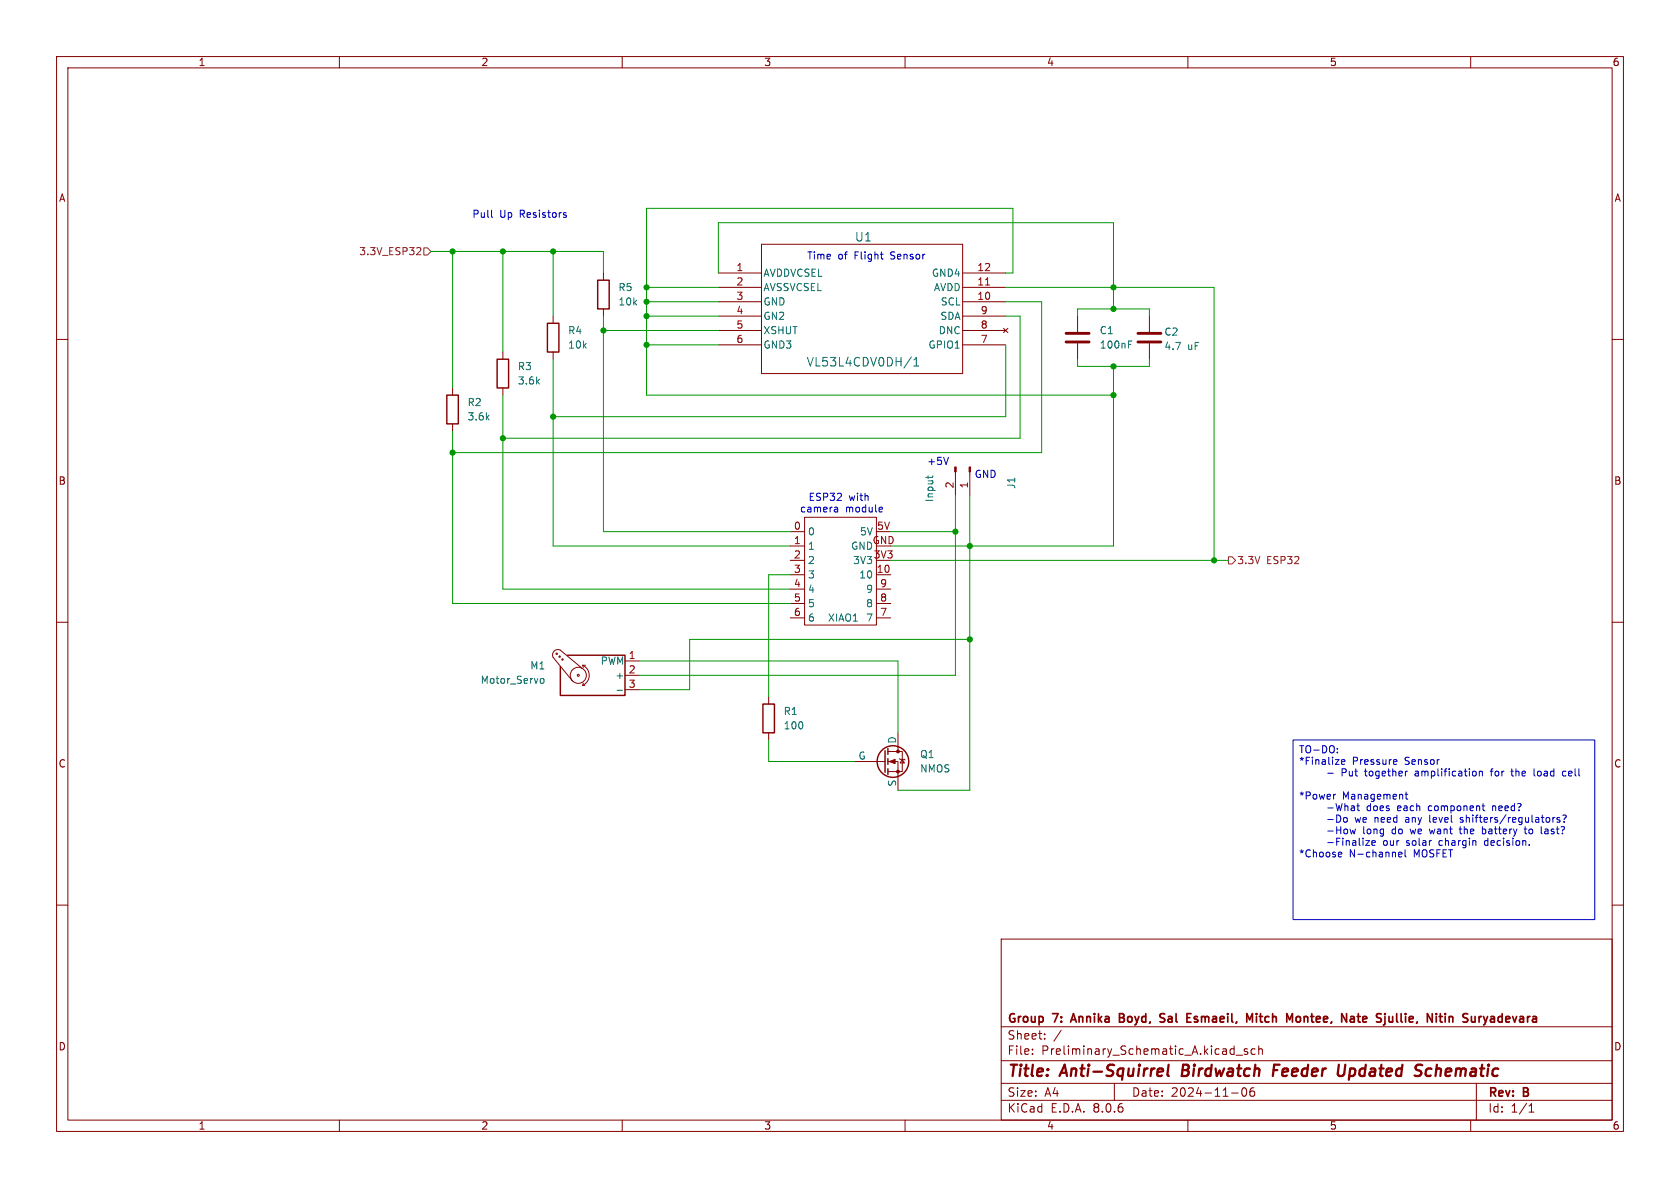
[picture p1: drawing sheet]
<svg xmlns="http://www.w3.org/2000/svg" width="297mm" height="210mm" viewBox="0 0 297 210" stroke-linecap="round" stroke-linejoin="round" font-family="sans-serif">
<g fill="none" stroke="#840000" stroke-width=".18">
<path d="M10 10h277v190h-277zM12 12h273v186h-273zM60 10v2M110 10v2M160 10v2M210 10v2M260 10v2M10 60h2M97.8 55.9v1.3M106.7 48.3v1.2M106.7 54.6v1.3M127 48.3h7.6"/>
<path d="M127 53.3h7.6M127 50.8h7.6M127 55.9h7.6M127 58.4h7.6M134.6 43.2h35.6v22.8h-35.6zM170.2 48.3h7.6M170.2 53.3h7.6M170.2 50.8h7.6M170.2 55.9h7.6M170.2 58.4h7.6M177.4 58l.8 .8M178.2 58l-.8 .8"/>
<path d="M190.5 55.9v2.8M203.2 55.9v2.8M285 60h2M80 68.6v1.3M80 74.9v1.3M88.9 62.2v1.3M88.9 68.6v1.3M97.8 62.2v1.3M127 61h7.6M170.2 61h7.6M190.5 60.7v2.8M203.2 60.7v2.8"/>
<path d="M139.7 94h2.5M139.7 96.5h2.5M139.7 99.1h2.5M142.2 91.4h12.7v19.1h-12.7zM168.9 83.4v4.2M171.4 83.4v4.2M10 110h2M99.1 114.9l3.8 3.2M99.1 114.9a.95 .95 0 0 0-1.1 .2 .95 .95 0 0 0-.2 1.1l3.4 4.2M103 117.6a1.94 1.94 0 0 1 1.2 1.8 1.94 1.94 0 0 1-1.2 1.8M103 117.6h.5M103 117.6l.1 .4"/>
<path d="M110.5 116.8h2.5M110.5 119.4h2.5M139.7 101.6h2.5M139.7 104.1h2.5M139.7 106.7h2.5M139.7 109.2h2.5M154.9 101.6h2.6M154.9 104.1h2.6M154.9 106.7h2.6M154.9 109.2h2.6M285 110h2M103 121.2h.4"/>
<path d="M103.1 120.8l-.1 .4M110.5 121.9h2.5M135.9 123.2v1.3M135.9 129.5v1.3M151.1 134.6h5.4M157 134.6h1.7v5.1M157 132.8h2.5v3.6h-2.5M158.7 129.5v3.3M159 134.1l.1 .1h.8l.1 .2M159.5 134.2l.4 .7h-.8zM10 160h2M285 160h2"/>
<path d="M177 166h108v32h-108zM60 198v2M110 198v2M160 198v2M177 194.5h108M177 191.5h108M177 187.5h108M177 181.5h108M182.5 186.3v.1M182.5 185.5v.1M184.7 183.6v.1M184.7 182.8v.1"/>
<path d="M187.6 182.1l-1.3 2M197 191.5v3M210 198v2M217.7 193.2h1.2M218.5 186.5h1.2M219.7 192.4l.2-.1a.81 .81 0 0 1 .6 .6 .81 .81 0 0 1-.3 .8l-.2 .1a.81 .81 0 0 1-.3-1.4zM220.5 185.5l-.3-.1-.2 .2v.2l.5 .2v.3h-.5M221.7 192.3a.59 .59 0 0 0-.7 .6v.6l.1 .2 .4 .1 .2-.1 .1-.5-.1-.3h-.5l-.2 .3M221.9 185.5l-.4-.1-.3 .3v.4l.1 .2h.6M222.5 185.5l.2-.1 .4 .1 .1 .9M222.5 184.9v1.5M260 198v2"/>
<path d="M261 191.5v6.5M270.3 196.6h.9M270.3 195.5l.4-.4v1.5"/>
<circle cx="98.4" cy="115.6" r=".13"/>
<circle cx="98.9" cy="116.1" r=".13"/>
<circle cx="99.4" cy="116.6" r=".13"/>
<circle cx="102.2" cy="119.4" r=".18"/>
<circle cx="102.2" cy="119.4" r="1.42"/>
</g>
<path d="M206.6 188.2l-.2 1.7 .2 .3M209.2 188.2l-.3 2h.8M225.1 189.2h.7M226.2 188.2h-.9l-.3 2M237.8 188.2l-.2 1.6a.66 .66 0 0 1-.8 .4M251.2 188.2l.2 .1M252.9 188.9a.66 .66 0 0 0-.8 .4v.7l.2 .2h.4" fill="none" stroke="#840000" stroke-width=".4"/>
<g fill="none" stroke="#840000" stroke-width=".3">
<path d="M189.8 179.2l-.5 1.5M197.9 179.9h.5M198.4 179.9l.2 .1M198.6 179.3l-.2-.1h-.5v1.5l.7-.1M198.6 179.8l-.2 .1M205.3 179.9l.5 .1 .1 .4-.3 .3h-.3M205.3 179.2l.6 .1M211.7 179.8l-.4-.1-.2 .3 .7 .4M222.1 179.2v.1M222.1 179.7v1M222.6 179.7h.6M222.8 179.2l.1 1.4"/>
<path d="M229.4 179.7l.4 .1 .1 .2-.1 .5-.4 .2M239.9 179.7h.6M240.1 179.2v1.3l.4 .2M246.9 179.2v1.3l.2 .2M256.2 179.8l.2-.1 .4 .1v.9M256.2 179.7v1M263.6 179.8h.5M189.4 180.3h.7M211.8 180.5l-.2 .2-.5-.1M220.9 180.3l.5-1.1v1.5M264.2 180l-.5 .1a.29 .29 0 0 0-.2 .3 .29 .29 0 0 0 .2 .3l.5-.1"/>
</g>
<g fill="none" stroke="#840000" stroke-width=".25">
<path d="M96.8 57.2h2v5h-2zM105.7 49.5h2v5.1h-2zM79 69.9h2v5h-2zM87.9 63.5h2v5.1h-2zM100.3 115.8h10.2v7.1h-11.4v-5M134.9 124.5h2v5h-2zM156.5 132.7v3.8M157 132.3v1.1M157 134.1v1M157 135.9v1"/>
<circle cx="157.9" cy="134.6" r="2.79"/>
</g>
<g fill="#840000" stroke="#840000" stroke-width=".18">
<path d="M157.2 134.6l1-.4v.8z"/>
<path d="M168.8 82.6h.2v.8h-.2z"/>
<path d="M171.3 82.6h.3v.8h-.3z"/>
<circle cx="158.7" cy="136.4" r=".25"/>
<circle cx="158.7" cy="132.8" r=".25"/>
</g>
<path d="M161.1 63.1l-1.3 2M161.5 64.7h.9M161.5 63.6l.5-.4v1.5M199.5 60.9h.4M199.5 60.3h.6M164.1 84.1v.5M164.9 84.1l-.2 .3M95.5 120.2l.2-.3 .3 .1 .2 .2-.2 .5-.3 .1-.2-.2M109.1 122h1" fill="none" stroke="#006464" stroke-width=".18"/>
<path d="M174.2 50.4h.8" fill="none" stroke="#a90000" stroke-width=".18"/>
<path d="M188.5 58.9h4M201.2 58.9h4M188.5 60.5h4M201.2 60.5h4" fill="none" stroke="#840000" stroke-width=".51"/>
<path d="M73.9 43.8h.4l.1 .3-.8 .9h.8M74.9 43.8h.7l.6 .7-.6 .6h-.7zM217.2 98.4h.6l.6 .7-.6 .6h-.6z" fill="none" stroke="#725600" stroke-width=".18"/>
<g fill="none" stroke="#0000c2" stroke-width=".18">
<path d="M86.9 37.2v1l.2 .2M99.8 38l.3 .1v.1l-.1 .2h-.3M99.8 37.6h.3M155.6 44.9h.5M156 45.8h.1M147.7 89.7h.3l.1 .8M148.1 90.4l-.4 .1M148.1 90h-.4M155.6 89.7h.3l.1 .3-.6 .1M155.9 90.4l-.3 .1M167.7 80.8l-.4 1.3M228.6 130.8h53.3v31.8h-53.3z"/>
<path d="M234.7 136.7h1M236.4 133v.1M236.4 132.3v.1M237.2 134.7l.6-.1-.1-.3h-.4l-.1 .2v.6h.5M246.5 134.3h.4v.3l-.6 .1M246.9 135.1h-.4M248.6 140v1.1l.3 .2M248.8 136.3l-.3 .3M260.7 136.3l.3 .3v.3l-.3 .3M261.5 136.4l.2-.1 .3 .1 .1 .8M261.5 136.3v.9M267.1 136.3h.5"/>
<path d="M267.3 135.9v1.2M271.2 135.9v1.1l.2 .2M276.8 136.4l-.3-.1-.3 .3 .1 .5h.5M234.7 142.8h1M234.7 144.9h1M234.7 146.9h1M236.1 140.4l-.3 .1M236.2 142l.3 1.3 .2-.9 .3 .9 .3-1.3M236.3 144.1a.64 .64 0 0 1 .7 .6 .64 .64 0 0 1-.7 .7zM236.3 146.1v1.3M236.3 146.7h.7M236.3 148.2h.6"/>
<path d="M236.8 150.6l.4 .1v.2l-.6 .2M237 146.1v1.3M237.2 151.4l-.4 .1M237.4 148.2v.1M237.4 148.6v.8M237.6 144.6l.3-.1 .3 .2v.4l-.3 .3-.3-.1-.1-.2zM237.6 146.7l.2-.1 .4 .1v.5l-.1 .1-.3 .1-.2-.1zM237.8 142v1.3M238 148.6v.8M238 148.7l.2-.1 .3 .1v.7M238.3 142.6v.7M238.7 146.6l.2 .8 .2-.6 .3 .6 .2-.8"/>
<path d="M239.1 148.7h.5l.1 .7M239.4 142.8h-.4l-.2 .2 .2 .3 .4-.1M239.4 142.6v.7M239.7 148.9l-.4 .1-.2 .1 .2 .3h.4M240.1 142v1.1l.3 .2M240.3 148.2v1.1l.2 .1M241 148.6v.8M242.1 148.6l-.7 .8h.7M242.5 148.8l.1 .6h.5M243.1 148.8v.1l-.6 .1M247.3 151.1l.6-.2-.1-.2-.4-.1-.1 .2v.6h.5M248.4 140.4h.5"/>
<path d="M248.4 150.2v1.1l.2 .2M258 146.6h.4M258.1 145.3l.2 .1M258.1 144.7l.2 .2M258.1 146.1l.1 1.2M262 142.5h.5M262.1 146.1v1.3M262.1 147.3l.3 .1M262.2 142v1.1l.3 .2M269.6 146.1v1.1l.3 .2M270.4 149.3v.1M273.3 146.9l-.2 .2 .2 .3"/>
<path d="M274.5 144.5v.9M274.9 144.5l-.4 .2M275.7 144.6l-.3-.1-.1 .2v.2l.4 .1v.3h-.4M276.3 144.1h.4l.2 .2-.4 .6M276.5 145.2v.2"/>
</g>
<g fill="none" stroke="#009600" stroke-width=".18">
<path d="M76.2 44.5h30.5v3.8M80 44.5v24.1M88.9 44.5v17.7M97.8 44.5v11.4M106.7 55.9v38.1h33M106.7 58.4h20.3M114.3 55.9h12.7M114.3 53.3h12.7M114.3 50.8h12.7M127 48.3v-8.9h69.8v15.2M177.8 55.9h2.5v21.6h-91.4M177.8 48.3h1.3v-11.5h-64.8v33.1h82.5"/>
<path d="M177.8 53.3h6.3v26.7h-104.1M177.8 50.8h36.8v48.3M190.5 55.9v-1.3h12.7v1.3M80 76.2v30.5h59.7M88.9 69.9v34.2h50.8M97.8 63.5v33h41.9M114.3 61h12.7M177.8 61v12.7h-80M190.5 63.5v1.3h12.7v-1.3M196.8 64.8v31.7h-39.3M157.5 94h11.4M157.5 99.1h59.7"/>
<path d="M168.9 87.6v31.8h-55.9M171.4 87.6v52.1h-12.7M113 116.8h45.7v12.7M139.7 101.6h-3.8v21.6M171.4 113h-49.5v8.9h-8.9M135.9 130.8v3.8h15.2"/>
</g>
<g fill="#009600" stroke="#009600" stroke-width=".18">
<circle cx="106.7" cy="58.4" r=".46"/>
<circle cx="114.3" cy="61" r=".46"/>
<circle cx="97.8" cy="73.7" r=".46"/>
<circle cx="88.9" cy="77.5" r=".46"/>
<circle cx="80" cy="80" r=".46"/>
<circle cx="168.9" cy="94" r=".46"/>
<circle cx="97.8" cy="44.5" r=".46"/>
<circle cx="88.9" cy="44.5" r=".46"/>
<circle cx="80" cy="44.5" r=".46"/>
<circle cx="114.3" cy="55.9" r=".46"/>
<circle cx="114.3" cy="53.3" r=".46"/>
<circle cx="114.3" cy="50.8" r=".46"/>
<circle cx="214.6" cy="99.1" r=".46"/>
<circle cx="196.8" cy="50.8" r=".46"/>
<circle cx="196.8" cy="54.6" r=".46"/>
<circle cx="196.8" cy="69.9" r=".46"/>
<circle cx="196.8" cy="64.8" r=".46"/>
<circle cx="171.4" cy="96.5" r=".46"/>
<circle cx="171.4" cy="113" r=".46"/>
</g>
<g font-size="2.8" fill="#840000">
<text x="178" y="190.9">Title:</text>
<text x="187.7" y="190.9">Anti-Squirrel</text>
<text x="209.8" y="190.9">Birdwatch</text>
<text x="226.7" y="190.9">Feeder</text>
<text x="238.9" y="190.9">Updated</text>
<text x="253.4" y="190.9">Schematic</text>
</g>
<g font-size="2.1" fill="#006464">
<text x="151.1" y="42.9">U1</text>
<text x="142.5" y="65">VL53L4CDV0DH/1</text>
</g>
<g font-size="2.1" fill="#840000">
<text x="178" y="184">Sheet:</text>
<text x="178" y="181.2">Group</text>
<text x="186.2" y="181.2">7:</text>
<text x="190.1" y="181.2">Annika</text>
<text x="199.2" y="181.2">Boyd,</text>
<text x="207" y="181.2">Sal</text>
<text x="212.3" y="181.2">Esmaeil,</text>
<text x="223.5" y="181.2">Mitch</text>
<text x="231.1" y="181.2">Montee,</text>
<text x="241.4" y="181.2">Nate</text>
<text x="248.3" y="181.2">Sjullie,</text>
<text x="257.8" y="181.2">Nitin</text>
<text x="264.7" y="181.2">Suryadevara</text>
<text x="178" y="186.7">File:</text>
<text x="184.1" y="186.7">Preliminary_Schematic_A.kicad_sch</text>
<text x="178" y="196.9">KiCad</text>
<text x="178" y="194.1">Size:</text>
<text x="184.7" y="194.1">A4</text>
<text x="185.7" y="196.9">E.D.A.</text>
<text x="193.3" y="196.9">8.0.6</text>
<text x="200" y="194.1">Date:</text>
<text x="207" y="194.1">2024-11-06</text>
<text x="263" y="194.3">Rev:</text>
<text x="263" y="196.9">Id:</text>
<text x="267.1" y="196.9">1/1</text>
<text x="269.4" y="194.3">B</text>
</g>
<g font-size="1.8" fill="#840000">
<text x="35" y="11.9">1</text>
<text x="85" y="11.9">2</text>
<text x="135" y="11.9">3</text>
<text x="185" y="11.9">4</text>
<text x="235" y="11.9">5</text>
<text x="285" y="11.9">6</text>
<text x="10.3" y="35.9">A</text>
<text x="285.3" y="35.9">A</text>
<text x="10.3" y="85.9">B</text>
<text x="285.3" y="85.9">B</text>
<text x="10.3" y="135.9">C</text>
<text x="285.3" y="135.9">C</text>
<text x="10.3" y="185.9">D</text>
<text x="285.3" y="185.9">D</text>
<text x="35" y="199.9">1</text>
<text x="85" y="199.9">2</text>
<text x="135" y="199.9">3</text>
<text x="185" y="199.9">4</text>
<text x="235" y="199.9">5</text>
<text x="285" y="199.9">6</text>
</g>
<g font-size="1.8" fill="#0000c2">
<text x="83.4" y="38.7">Pull</text>
<text x="88.3" y="38.7">Up</text>
<text x="92" y="38.7">Resistors</text>
<text x="142.6" y="46.1">Time</text>
<text x="148.1" y="46.1">of</text>
<text x="151.2" y="46.1">Flight</text>
<text x="157.7" y="46.1">Sensor</text>
<text x="163.8" y="82.4">+5V</text>
<text x="142.8" y="88.7">ESP32</text>
<text x="150.1" y="88.7">with</text>
<text x="172.2" y="84.7">GND</text>
<text x="141.3" y="90.8">camera</text>
<text x="149.5" y="90.8">module</text>
<text x="229.6" y="133.5">TO-DO:</text>
<text x="229.6" y="135.5">*Finalize</text>
<text x="237.1" y="137.6">Put</text>
<text x="239.1" y="135.5">Pressure</text>
<text x="241.4" y="137.6">together</text>
<text x="248.5" y="135.5">Sensor</text>
<text x="250.4" y="137.6">amplification</text>
<text x="264.1" y="137.6">for</text>
<text x="267.9" y="137.6">the</text>
<text x="272" y="137.6">load</text>
<text x="277.3" y="137.6">cell</text>
<text x="229.6" y="141.7">*Power</text>
<text x="237.3" y="141.7">Management</text>
<text x="241.5" y="143.7">does</text>
<text x="247.1" y="143.7">each</text>
<text x="252.8" y="143.7">component</text>
<text x="264.3" y="143.7">need?</text>
<text x="229.6" y="149.8">-Finalize</text>
<text x="239.5" y="145.8">we</text>
<text x="240.9" y="147.8">long</text>
<text x="243.1" y="145.8">need</text>
<text x="244.5" y="149.8">our</text>
<text x="246.2" y="147.8">do</text>
<text x="248.7" y="149.8">solar</text>
<text x="248.7" y="145.8">any</text>
<text x="249.6" y="147.8">we</text>
<text x="253.2" y="145.8">level</text>
<text x="253.2" y="147.8">want</text>
<text x="254.7" y="149.8">chargin</text>
<text x="258.7" y="147.8">the</text>
<text x="258.8" y="145.8">shifters/regulators?</text>
<text x="262.9" y="147.8">battery</text>
<text x="262.9" y="149.8">decision.</text>
<text x="270.6" y="147.8">to</text>
<text x="273.7" y="147.8">last?</text>
<text x="229.6" y="151.9">*Choose</text>
<text x="238.5" y="151.9">N-channel</text>
<text x="250" y="151.9">MOSFET</text>
</g>
<g font-size="1.8" fill="#725600">
<text x="63.4" y="45.3">3.3V_ESP32</text>
<text x="218.6" y="99.9">3.3V</text>
<text x="223.9" y="99.9">ESP32</text>
</g>
<g font-size="1.8" fill="#006464">
<text x="109.2" y="51.7">R5</text>
<text x="134.9" y="49.1">AVDDVCSEL</text>
<text x="134.9" y="51.7">AVSSVCSEL</text>
<text x="164.6" y="49.1">GND4</text>
<text x="165" y="51.7">AVDD</text>
<text x="100.3" y="59.3">R4</text>
<text x="109.2" y="54.2">10k</text>
<text x="134.9" y="54.2">GND</text>
<text x="134.9" y="56.7">GN2</text>
<text x="134.9" y="59.3">XSHUT</text>
<text x="165.9" y="59.3">DNC</text>
<text x="166.2" y="56.7">SDA</text>
<text x="166.2" y="54.2">SCL</text>
<text x="194.3" y="59.3">C1</text>
<text x="205.7" y="59.5">C2</text>
<text x="91.4" y="65.6">R3</text>
<text x="100.3" y="61.8">10k</text>
<text x="134.9" y="61.8">GND3</text>
<text x="164" y="61.8">GPIO1</text>
<text x="194.3" y="61.8">100nF</text>
<text x="205.7" y="62.1">4.7</text>
<text x="209.9" y="62.1">uF</text>
<text x="82.6" y="72">R2</text>
<text x="91.4" y="68.2">3.6k</text>
<text x="82.6" y="74.5">3.6k</text>
<text x="165.2" y="88.9" transform="rotate(-90 165.2 88.9)">Input</text>
<text x="179.7" y="86.5" transform="rotate(-90 179.7 86.5)">J1</text>
<text x="142.7" y="94.8">0</text>
<text x="142.7" y="97.4">1</text>
<text x="142.7" y="99.9">2</text>
<text x="150.7" y="99.9">3V3</text>
<text x="154.4" y="98.8">3V3</text>
<text x="142.7" y="102.5">3</text>
<text x="142.7" y="105">4</text>
<text x="142.7" y="107.5">5</text>
<text x="151.8" y="102.5">10</text>
<text x="153" y="107.5">8</text>
<text x="153" y="105">9</text>
<text x="142.7" y="110.1">6</text>
<text x="146.3" y="110.1">XIAO1</text>
<text x="153" y="110.1">7</text>
<text x="93.6" y="118.5">M1</text>
<text x="106.1" y="117.7">PWM</text>
<text x="84.9" y="121.1">Motor_Servo</text>
<text x="108.7" y="120.2">+</text>
<text x="138.4" y="126.6">R1</text>
<text x="138.4" y="129.1">100</text>
<text x="158.5" y="131.5" transform="rotate(-90 158.5 131.5)">D</text>
<text x="151.7" y="134.4">G</text>
<text x="162.6" y="136.8">NMOS</text>
<text x="162.6" y="134.2">Q1</text>
<text x="158.5" y="139.1" transform="rotate(-90 158.5 139.1)">S</text>
</g>
<g font-size="1.8" fill="#a90000">
<text x="130.1" y="48">1</text>
<text x="130.1" y="50.5">2</text>
<text x="130.1" y="53.1">3</text>
<text x="172.7" y="53.1">10</text>
<text x="172.7" y="50.5">11</text>
<text x="172.7" y="48">12</text>
<text x="130.1" y="55.6">4</text>
<text x="130.1" y="58.2">5</text>
<text x="173.3" y="58.2">8</text>
<text x="173.3" y="55.6">9</text>
<text x="130.1" y="60.7">6</text>
<text x="173.3" y="60.7">7</text>
<text x="168.7" y="86.4" transform="rotate(-90 168.7 86.4)">2</text>
<text x="171.2" y="86.4" transform="rotate(-90 171.2 86.4)">1</text>
<text x="140.3" y="93.7">0</text>
<text x="151.9" y="94.8">5V</text>
<text x="155" y="93.7">5V</text>
<text x="140.3" y="96.3">1</text>
<text x="140.3" y="98.8">2</text>
<text x="140.3" y="101.3">3</text>
<text x="150.4" y="97.4">GND</text>
<text x="154.2" y="96.3">GND</text>
<text x="154.9" y="101.3">10</text>
<text x="140.3" y="103.9">4</text>
<text x="140.3" y="106.4">5</text>
<text x="155.5" y="106.4">8</text>
<text x="155.5" y="103.9">9</text>
<text x="140.3" y="109">6</text>
<text x="155.5" y="109">7</text>
<text x="111.1" y="116.6">1</text>
<text x="111.1" y="119.1">2</text>
<text x="111.1" y="121.7">3</text>
</g>
</svg>
